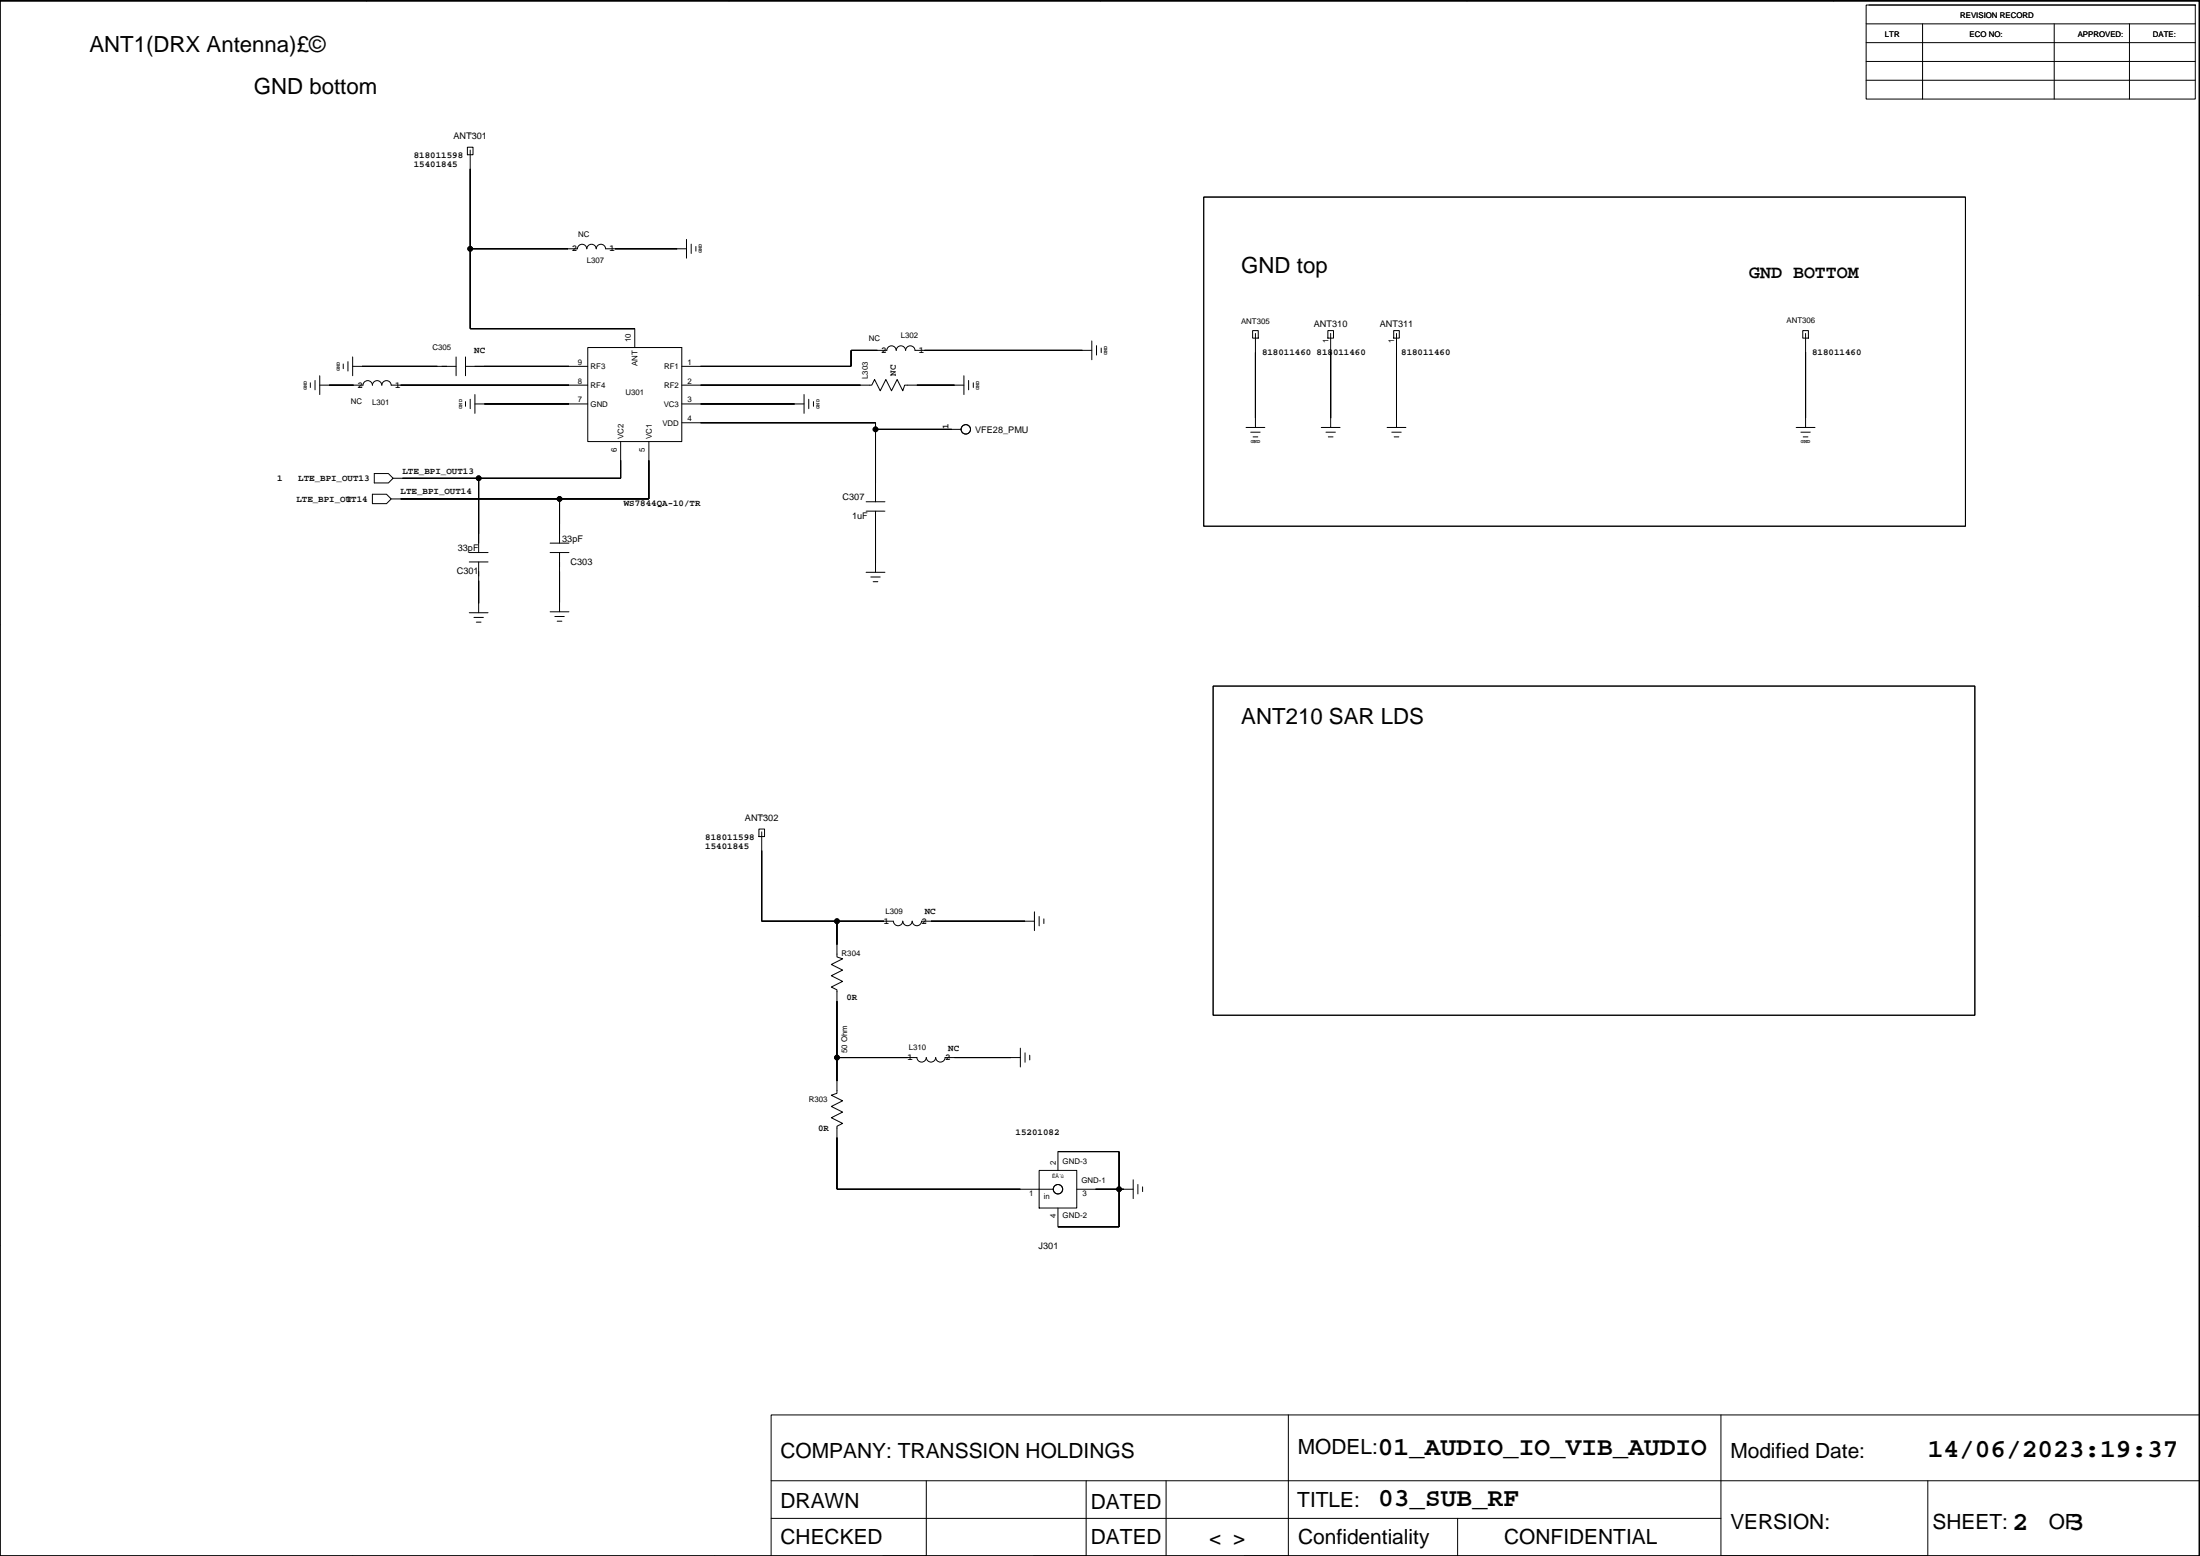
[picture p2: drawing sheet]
<svg xmlns="http://www.w3.org/2000/svg" width="594mm" height="420mm" viewBox="0 0 594 420" stroke-linecap="round" stroke-linejoin="round" font-family="sans-serif">
<g fill="none" stroke="#000" stroke-width=".27">
<path d="M99 0v.3M196.8 0v.3M297.1 0v.3M396.1 0v.3M495.2 0v.3M0 .1h594v420.1h-594zM0 .3h593.9v419.9h-593.9zM503.9 1.4h88.9v25.4h-88.9zM503.9 16.6h88.9M503.9 11.5h88.9M503.9 6.4h88.9M504.7 1.4h88.1"/>
<path d="M519.2 6.4v20.4M554.7 6.4v20.4M575 6.4v20.4M126.2 39.8h1.5v2h-1.5zM503.9 21.7h88.9M127 40.5v48.3h44.4v5M325 53.2h205.7v88.9h-205.7zM127 67.2h28.9a1.27 1.27 0 0 1 1.3-1.2 1.27 1.27 0 0 1 1.3 1.2 1.27 1.27 0 0 1 1.2-1.2 1.27 1.27 0 0 1 1.3 1.2 1.27 1.27 0 0 1 1.3-1.2 1.27 1.27 0 0 1 1.2 1.2h21.9M182.8 67.2h.1M185.4 64.6v5.1M186.6 65.9v2.5M187.9 66.5v1.3"/>
<path d="M593.9 79.9h.2M-.1 85h.1M92.7 98.3v1.3M94 97.7v2.5M95.2 96.4v5.1M95.2 98.9h28M97.8 98.9h.1M123.2 96.4v5.1M125.7 98.9h33M125.7 96.4v5.1M158.7 93.8h25.4v25.4h-25.4zM292.3 94.6h.1"/>
<path d="M294.8 94.6h-47.7a1.27 1.27 0 0 0-1.3-1.2 1.27 1.27 0 0 0-1.3 1.2 1.27 1.27 0 0 0-1.2-1.2 1.27 1.27 0 0 0-1.3 1.2 1.27 1.27 0 0 0-1.3-1.2 1.27 1.27 0 0 0-1.2 1.2h-9.7v4.3h-45.7M294.8 92.1v5M296.1 93.3v2.6M297.4 94v1.2M338.3 89.3h1.5v2h-1.5zM339 90v25.4M358.6 89.3h1.5v2h-1.5zM359.3 90v25.4M376.3 89.3h1.6v2h-1.6zM377.1 90v25.4M486.8 89.3h1.5v2h-1.5zM487.6 90v25.4"/>
<path d="M83.8 103.4v1.2M85.1 102.7v2.6M86.3 104h11.7a1.27 1.27 0 0 1 1.3-1.2 1.27 1.27 0 0 1 1.3 1.2 1.27 1.27 0 0 1 1.2-1.2 1.27 1.27 0 0 1 1.3 1.2 1.27 1.27 0 0 1 1.3-1.2 1.27 1.27 0 0 1 1.2 1.2h53.1M86.3 101.5v5M88.9 104h.1M125.7 108.4v1.3M127 107.8v2.5M128.2 109.1h30.5M128.2 106.5v5.1M130.8 109.1h.1M167.6 119.2v9.9h-61.5M175.2 119.2v15.5h-69.6"/>
<path d="M184.1 104h51.3l.8-1.5 1.5 3 1.5-3 1.5 3 1.6-3 1.5 3 .5-1.5h16M184.1 114.2h52.3v21.3M184.1 109.1h33M214.6 109.1h.1M217.1 106.5v5.1M218.4 107.8v2.5M219.7 108.4v1.3M236.4 115.9h23.1M257 115.9h.1M257.8 104h.1M260.3 101.5v5M261.6 102.7v2.6"/>
<path d="M262.8 103.4v1.2M336.5 115.4h5.1M337.7 116.7h2.6M338.4 118h1.2M339 112.9h.1M356.8 115.4h5.1M358.1 116.7h2.5M358.7 118h1.3M359.3 112.9h.1M374.6 115.4h5M375.8 116.7h2.6M376.5 118h1.2"/>
<path d="M377.1 112.9h.1M485 115.4h5.1M486.3 116.7h2.5M486.9 118h1.3M487.6 112.9h.1M100.6 133.5h3.8l1.2 1.2-1.2 1.3h-3.8zM101.1 127.9h3.8l1.2 1.2-1.2 1.3h-3.8zM108.2 134.7h.1M108.7 129.1h.1M129.3 129.1v20.1M151.1 134.7v12M233.9 135.5h5.1"/>
<path d="M233.9 138h5.1M236.4 138v16.5M126.7 151.7h5.1M126.7 149.2h5.1M129.3 151.7v13.8M148.6 149.2h5M148.6 146.7h5M151.1 149.2v16M233.9 154.5h5.1M235.2 155.8h2.5M235.8 157.1h1.3M236.4 152h.1"/>
<path d="M-.1 168.8h.1M126.7 165.5h5.1M128 166.7h2.5M128.6 168h1.3M129.3 162.9h.1M148.6 165.2h5M149.8 166.5h2.6M150.5 167.7h1.2M151.1 162.7h.1M593.9 163.7h.2M327.6 185.3h205.7v88.8h-205.7zM204.9 223.9h1.6v2h-1.6z"/>
<path d="M205.7 224.6v24.1h35.5a1.27 1.27 0 0 0 1.3 1.3 1.27 1.27 0 0 0 1.3-1.3 1.27 1.27 0 0 0 1.3 1.3 1.27 1.27 0 0 0 1.2-1.3 1.27 1.27 0 0 0 1.3 1.3 1.27 1.27 0 0 0 1.3-1.3h30.4M-.1 252.6h.1M226 248.7v9.7l1.5 .5-3 1.5 3 1.6-3 1.5 3 1.5-3 1.5 1.5 .8v27.9l-1.5 .5 3 1.6-3 1.5 3 1.5-3 1.5 3 1.5-1.5 .8v17h58.4M276.8 248.7h.1M279.3 246.2v5.1M280.6 247.5v2.5M281.9 248.1v1.3M593.9 247.5h.2M226 285.6h21.6a1.27 1.27 0 0 0 1.3 1.2 1.27 1.27 0 0 0 1.2-1.2 1.27 1.27 0 0 0 1.3 1.2 1.27 1.27 0 0 0 1.3-1.2 1.27 1.27 0 0 0 1.2 1.2 1.27 1.27 0 0 0 1.3-1.2h20.3M273 285.6h.1M275.5 283v5.1M276.8 284.3v2.5"/>
<path d="M278.1 284.9v1.3M280.6 316h10.2v10.2h-10.2zM285.7 316v-5h16.5v20.3h-16.5v-5.1M306 318.6v5.1M307.3 319.9v2.5M-.1 336.4h.1M290.8 321.1h15.2M303.5 321.1h.1M308.5 320.5v1.3M593.9 331.3h.2M208.2 399.8h385.7M250.1 399.8v20.4h-11.6"/>
<path d="M293.3 399.8v20.4h-14.2M314.9 399.8v20.4M347.9 382.1v38.1h-11.9M464.7 382.1v38.1h55.6M520.6 399.8v20.4M593.9 382.1h-385.7v38.1M208.2 410h256.5M393.6 410v10.2M95.2 420.2h.1M193 420.2h.1M293.3 420.2h.1M491.4 420.2h.1"/>
<circle cx="127" cy="67.2" r=".63"/>
<circle cx="236.4" cy="115.9" r=".63"/>
<circle cx="260.8" cy="115.9" r="1.27"/>
<circle cx="129.3" cy="129.1" r=".63"/>
<circle cx="151.1" cy="134.7" r=".63"/>
<circle cx="226" cy="248.7" r=".63"/>
<circle cx="226" cy="285.6" r=".63"/>
<circle cx="285.7" cy="321.1" r="1.27"/>
<circle cx="302.2" cy="321.1" r=".63"/>
</g>
<g fill="#000" stroke="#000" stroke-width=".27">
<path d="M127 45.6v21.6z" fill-rule="evenodd"/>
<path d="M127 67.2v21.6z" fill-rule="evenodd"/>
<path d="M127 67.2h26.4z" fill-rule="evenodd"/>
<path d="M166.1 67.2h16.7z" fill-rule="evenodd"/>
<path d="M97.8 98.9h20.3z" fill-rule="evenodd"/>
<path d="M130.8 98.9h22.8z" fill-rule="evenodd"/>
<path d="M127 88.8h44.4z" fill-rule="evenodd"/>
<path d="M229.8 94.6v4.3z" fill-rule="evenodd"/>
<path d="M189.2 98.9h40.6z" fill-rule="evenodd"/>
<path d="M229.8 94.6h7.1z" fill-rule="evenodd"/>
<path d="M249.6 94.6h42.7z" fill-rule="evenodd"/>
<path d="M339 95.1v17.8z" fill-rule="evenodd"/>
<path d="M359.3 95.1v17.8z" fill-rule="evenodd"/>
<path d="M377.1 95.1v17.8z" fill-rule="evenodd"/>
<path d="M487.6 95.1v17.8z" fill-rule="evenodd"/>
<path d="M88.9 104h6.6z" fill-rule="evenodd"/>
<path d="M130.8 109.1h22.8z" fill-rule="evenodd"/>
<path d="M108.2 104h45.4z" fill-rule="evenodd"/>
<path d="M189.2 109.1h25.4z" fill-rule="evenodd"/>
<path d="M189.2 104h43.2z" fill-rule="evenodd"/>
<path d="M236.4 114.2v1.7z" fill-rule="evenodd"/>
<path d="M236.4 115.9v14.5z" fill-rule="evenodd"/>
<path d="M189.2 114.2h47.2z" fill-rule="evenodd"/>
<path d="M236.4 115.9h20.6z" fill-rule="evenodd"/>
<path d="M247.6 104h10.2z" fill-rule="evenodd"/>
<path d="M129.3 129.1v15z" fill-rule="evenodd"/>
<path d="M108.7 129.1h20.6z" fill-rule="evenodd"/>
<path d="M151.1 134.7v6.9z" fill-rule="evenodd"/>
<path d="M108.2 134.7h42.9z" fill-rule="evenodd"/>
<path d="M167.6 124.3v4.8z" fill-rule="evenodd"/>
<path d="M129.3 129.1h38.3z" fill-rule="evenodd"/>
<path d="M175.2 124.3v10.4z" fill-rule="evenodd"/>
<path d="M151.1 134.7h24.1z" fill-rule="evenodd"/>
<path d="M129.3 156.8v6.1z" fill-rule="evenodd"/>
<path d="M151.1 154.3v8.4z" fill-rule="evenodd"/>
<path d="M236.4 143.1v8.9z" fill-rule="evenodd"/>
<path d="M205.7 229.7v19z" fill-rule="evenodd"/>
<path d="M205.7 248.7h20.3z" fill-rule="evenodd"/>
<path d="M226 248.7v6.4z" fill-rule="evenodd"/>
<path d="M226 248.7h12.7z" fill-rule="evenodd"/>
<path d="M251.4 248.7h25.4z" fill-rule="evenodd"/>
<path d="M226 270.3v15.3z" fill-rule="evenodd"/>
<path d="M226 285.6v6.3z" fill-rule="evenodd"/>
<path d="M226 285.6h19.1z" fill-rule="evenodd"/>
<path d="M257.8 285.6h15.2z" fill-rule="evenodd"/>
<path d="M226 307.2v13.9z" fill-rule="evenodd"/>
<path d="M285.7 311h16.5z" fill-rule="evenodd"/>
<path d="M302.2 311v10.1z" fill-rule="evenodd"/>
<path d="M226 321.1h49.5z" fill-rule="evenodd"/>
<path d="M295.8 321.1h6.4z" fill-rule="evenodd"/>
<path d="M285.7 331.3h16.5z" fill-rule="evenodd"/>
<path d="M302.2 321.1v10.2z" fill-rule="evenodd"/>
<path d="M302.2 321.1h1.3z" fill-rule="evenodd"/>
<circle cx="127" cy="67.2" r=".63"/>
<circle cx="236.4" cy="115.9" r=".63"/>
<circle cx="129.3" cy="129.1" r=".63"/>
<circle cx="151.1" cy="134.7" r=".63"/>
<circle cx="226" cy="248.7" r=".63"/>
<circle cx="226" cy="285.6" r=".63"/>
<circle cx="302.2" cy="321.1" r=".63"/>
</g>
<g font-size="7.1">
<text x="372" y="392.9">01_AUDIO_IO_VIB_AUDIO</text>
<text x="520.6" y="393.5">14/06/2023:19:37</text>
<text x="372.2" y="406.8">03_SUB_RF</text>
<text x="543.4" y="413.3">2</text>
<text x="558.7" y="413.3">3</text>
</g>
<g font-size="6">
<text x="24.1" y="14.1">ANT1(DRX Antenna)£©</text>
<text x="68.6" y="25.5">GND bottom</text>
<text x="335.2" y="73.7">GND top</text>
<text x="335.2" y="195.6">ANT210 SAR LDS</text>
</g>
<g font-size="5.6">
<text x="210.8" y="393.8">COMPANY: TRANSSION HOLDINGS</text>
<text x="350.4" y="392.5">MODEL:</text>
<text x="467.3" y="393.8">Modified Date:</text>
<text x="210.8" y="407.2">DRAWN</text>
<text x="294.6" y="407.3">DATED</text>
<text x="350.3" y="406.8">TITLE:</text>
<text x="467.3" y="412.8">VERSION:</text>
<text x="521.9" y="412.8">SHEET:</text>
<text x="553.2" y="412.8">OF</text>
<text x="210.8" y="416.9">CHECKED</text>
<text x="294.6" y="417">DATED</text>
<text x="326.5" y="417.1">&lt; &gt;</text>
<text x="350.6" y="416.9">Confidentiality</text>
<text x="406.2" y="416.9">CONFIDENTIAL</text>
</g>
<text font-size="4.9" x="472.3" y="75.2">GND BOTTOM</text>
<g font-size="3.5">
<text x="50.8" y="-1">6</text>
<text x="250" y="-1">4</text>
<text x="552.6" y="-.9">1</text>
</g>
<g font-size="2.5">
<text x="122.4" y="37.5">ANT301</text>
<text x="111.7" y="45.2">15401845</text>
<text x="111.7" y="42.6">818011598</text>
<text x="154.4" y="67.9">2</text>
<text x="164.6" y="67.9">1</text>
<text x="354.8" y="88.3">ANT310</text>
<text x="372.6" y="88.3">ANT311</text>
<text x="128.1" y="95.3">NC</text>
<text x="238" y="95.3">2</text>
<text x="248.1" y="95.3">1</text>
<text x="340.8" y="95.8">818011460</text>
<text x="355.5" y="95.9">818011460</text>
<text x="378.4" y="95.9">818011460</text>
<text x="489.3" y="95.8">818011460</text>
<text x="241.9" y="101.5" transform="rotate(-90 241.9 101.5)">NC</text>
<text x="96.5" y="104.7">2</text>
<text x="106.7" y="104.7">1</text>
<text x="256.2" y="115.9" transform="rotate(-90 256.2 115.9)">1</text>
<text x="263.3" y="117">VFE28_PMU</text>
<text x="74.8" y="129.8">1</text>
<text x="80.5" y="129.8">LTE_BPI_OUT13</text>
<text x="108.7" y="127.9">LTE_BPI_OUT13</text>
<text x="80" y="135.4">LTE_BPI_OUT14</text>
<text x="93.5" y="135.4">1</text>
<text x="108.2" y="133.3">LTE_BPI_OUT14</text>
<text x="168.4" y="136.6">WS7844QA-10/TR</text>
<text x="227.5" y="135">C307</text>
<text x="230.1" y="140.1">1uF</text>
<text x="123.6" y="148.8">33pF</text>
<text x="151.8" y="146.2">33pF</text>
<text x="123.4" y="155.1">C301</text>
<text x="154.1" y="152.6">C303</text>
<text x="201.2" y="221.6">ANT302</text>
<text x="190.5" y="226.7">818011598</text>
<text x="190.5" y="229.3">15401845</text>
<text x="238.7" y="249.4">1</text>
<text x="248.9" y="249.4">2</text>
<text x="249.7" y="246.9">NC</text>
<text x="228.5" y="270">0R</text>
<text x="245.1" y="286.3">1</text>
<text x="255.2" y="286.3">2</text>
<text x="256.1" y="283.7">NC</text>
<text x="220.9" y="305.3">0R</text>
<text x="274.3" y="306.3">15201082</text>
<text x="280.5" y="337.2">J301</text>
</g>
<g font-size="2.1">
<text x="529.3" y="4.8">REVISION RECORD</text>
<text x="509" y="9.9">LTR</text>
<text x="531.9" y="9.9">ECO NO:</text>
<text x="561.1" y="9.9">APPROVED:</text>
<text x="581.4" y="9.9">DATE:</text>
<text x="156.1" y="64">NC</text>
<text x="158.4" y="71.1">L307</text>
<text x="335.1" y="87.6">ANT305</text>
<text x="482.4" y="87.1">ANT306</text>
<text x="116.8" y="94.6">C305</text>
<text x="170.4" y="92.3" transform="rotate(-90 170.4 92.3)">10</text>
<text x="234.6" y="92">NC</text>
<text x="243.3" y="91.2">L302</text>
<text x="358.7" y="92.7" transform="rotate(-90 358.7 92.7)">1</text>
<text x="376.5" y="92.7" transform="rotate(-90 376.5 92.7)">1</text>
<text x="156" y="98.5">9</text>
<text x="159.5" y="99.7">RF3</text>
<text x="172.2" y="98.8" transform="rotate(-90 172.2 98.8)">ANT</text>
<text x="179.3" y="99.7">RF1</text>
<text x="185.6" y="98.5">1</text>
<text x="156" y="103.6">8</text>
<text x="159.5" y="104.8">RF4</text>
<text x="168.9" y="106.7">U301</text>
<text x="179.3" y="104.8">RF2</text>
<text x="185.6" y="103.6">2</text>
<text x="234.4" y="102.4" transform="rotate(-90 234.4 102.4)">L303</text>
<text x="94.7" y="109.2">NC</text>
<text x="100.5" y="109.2">L301</text>
<text x="156" y="108.7">7</text>
<text x="159.5" y="109.8">GND</text>
<text x="179.2" y="109.8">VC3</text>
<text x="185.6" y="113.7">4</text>
<text x="185.6" y="108.7">3</text>
<text x="168.4" y="118.5" transform="rotate(-90 168.4 118.5)">VC2</text>
<text x="176" y="118.5" transform="rotate(-90 176 118.5)">VC1</text>
<text x="178.9" y="114.9">VDD</text>
<text x="166.6" y="121.9" transform="rotate(-90 166.6 121.9)">6</text>
<text x="174.2" y="121.9" transform="rotate(-90 174.2 121.9)">5</text>
<text x="239.1" y="246.8">L309</text>
<text x="227.3" y="258.2">R304</text>
<text x="228.8" y="284.3" transform="rotate(-90 228.8 284.3)">50 Ohm</text>
<text x="245.4" y="283.6">L310</text>
<text x="218.4" y="297.5">R303</text>
<text x="285.1" y="314.5" transform="rotate(-90 285.1 314.5)">2</text>
<text x="287" y="314.4">GND-3</text>
<text x="277.9" y="323">1</text>
<text x="281.9" y="323.7">in</text>
<text x="292" y="319.5">GND-1</text>
<text x="292.3" y="323">3</text>
<text x="285.1" y="328.9" transform="rotate(-90 285.1 328.9)">4</text>
<text x="287" y="328.8">GND-2</text>
</g>
<g font-size="1.4">
<text x="189.5" y="68.4" transform="rotate(-90 189.5 68.4)">GND</text>
<text x="299" y="95.9" transform="rotate(-90 299 95.9)">GND</text>
<text x="91.8" y="100.2" transform="rotate(-90 91.8 100.2)">GND</text>
<text x="82.9" y="105.3" transform="rotate(-90 82.9 105.3)">GND</text>
<text x="264.4" y="105.3" transform="rotate(-90 264.4 105.3)">GND</text>
<text x="124.8" y="110.3" transform="rotate(-90 124.8 110.3)">GND</text>
<text x="221.3" y="110.3" transform="rotate(-90 221.3 110.3)">GND</text>
<text x="337.7" y="119.6">GND</text>
<text x="486.3" y="119.6">GND</text>
<text x="284.1" y="318.2">ËÄ´ú</text>
</g>
<g font-size=".7">
<text x="126.7" y="36.5">H1.7</text>
<text x="205.5" y="220.6">H1.7</text>
</g>
</svg>
